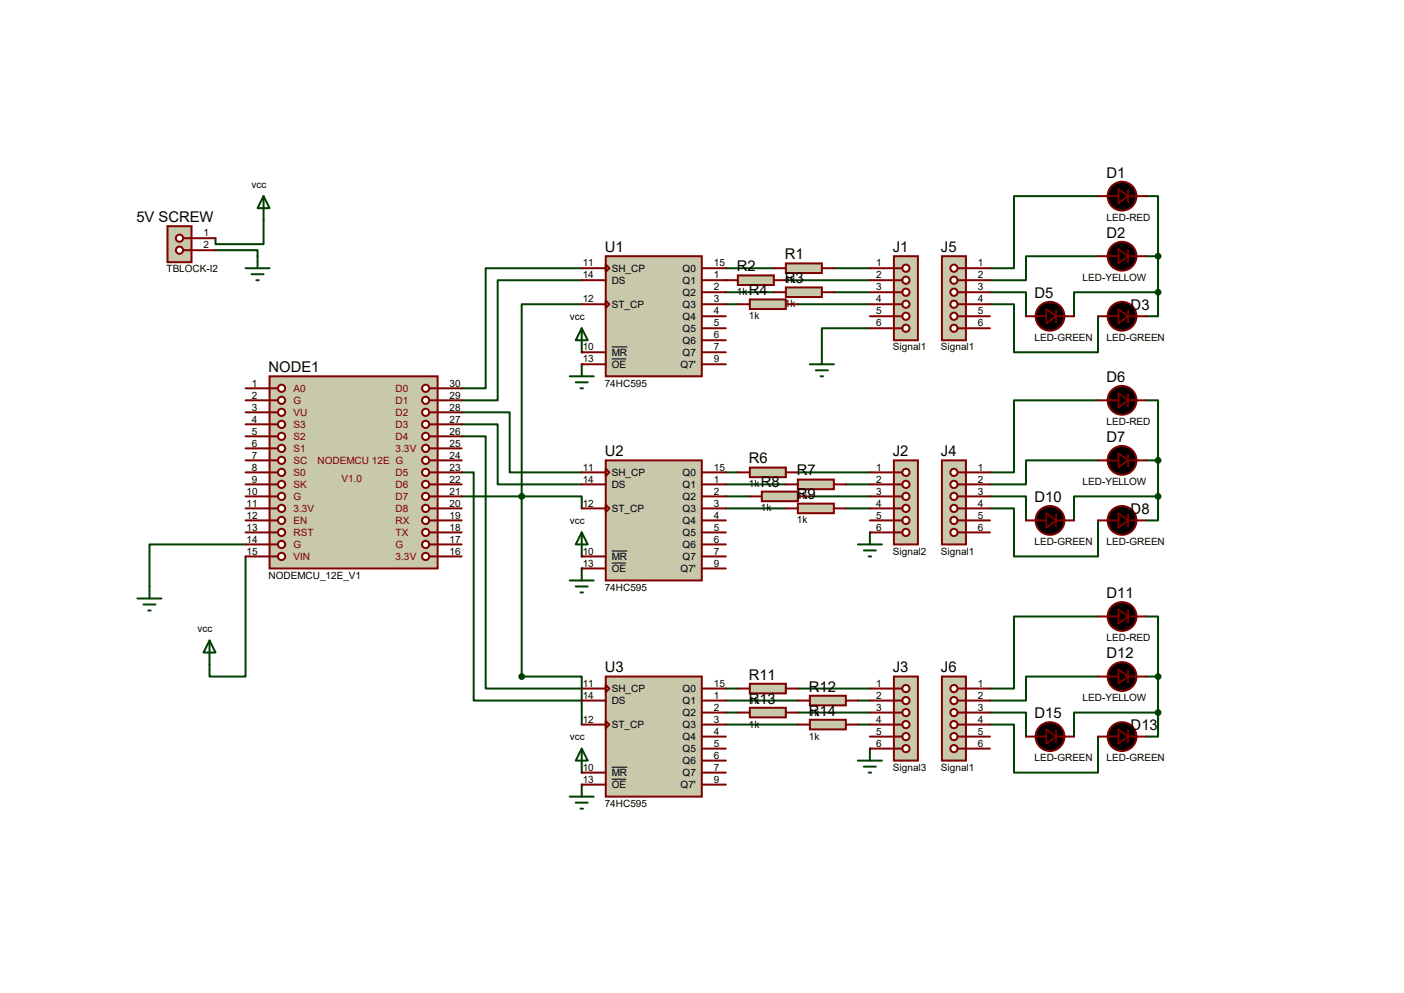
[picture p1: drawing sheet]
<svg xmlns="http://www.w3.org/2000/svg" width="297mm" height="210mm" viewBox="0 0 297 210" stroke-linecap="round" stroke-linejoin="round" font-family="sans-serif">
<path d="M55.8 46.6v5h-10.2v-1.2M123.1 56.7h-20.4v25.4h-5M123.1 59.3h-17.8v25.4h-7.6M51.9 115.1h-20.3v8.9M51.9 117.7v25.4h-7.6v-2.6" fill="none" stroke="#004000" stroke-width=".42"/>
<g fill="#004000">
<circle cx="123.1" cy="74.5" r=".21"/>
<circle cx="123.1" cy="77" r=".21"/>
</g>
<path d="M97.7 87.2h10.1v12.7h15.3M97.7 89.7h7.6v12.7h17.8" fill="none" stroke="#004000" stroke-width=".42"/>
<g fill="#004000">
<circle cx="123.1" cy="117.7" r=".21"/>
<circle cx="123.1" cy="120.2" r=".21"/>
</g>
<path d="M97.7 92.3h5v53.3h20.4M97.7 99.9h2.5v48.3h22.9" fill="none" stroke="#004000" stroke-width=".42"/>
<g fill="#004000">
<circle cx="123.1" cy="163.4" r=".21"/>
<circle cx="123.1" cy="165.9" r=".21"/>
<circle cx="184" cy="158.3" r=".21"/>
<circle cx="184" cy="112.6" r=".21"/>
</g>
<path d="M153.5 56.7h10.2M176.4 56.7h7.6M184 69.4h-10.1v5.1" fill="none" stroke="#004000" stroke-width=".42"/>
<circle cx="153.5" cy="59.3" r=".21" fill="#004000"/>
<g fill="none" stroke="#004000" stroke-width=".42">
<path d="M45.6 52.9h8.9v1.3M55.8 41.5l1.2 2.5h-2.5zM55.8 41.5v5.1M166.2 59.3h17.8M232.3 41.5h-17.8v15.2h-5.1M232.3 54.2h-15.3v5.1h-7.6M242.4 41.5h2.6v12.7M242.4 54.2h2.6M245 54.2v7.6M123.1 64.3h-12.7v40.7M153.5 61.8h10.2M153.5 64.3h2.6"/>
<path d="M168.8 64.3h15.2M176.4 61.8h7.6M209.4 64.3h5.1v10.2h17.8v-7.6M209.4 61.8h7.6v5.1M245 61.8h-17.8v5.1M245 61.8v5.1h-2.6M153.5 99.9h2.6M168.8 99.9h15.2M232.3 84.7h-17.8v15.2h-5.1M232.3 97.4h-15.3v5h-7.6M242.4 84.7h2.6v12.7M242.4 97.4h2.6"/>
<path d="M245 97.4v7.6M97.7 105h12.7M110.4 105h12.7v2.5M110.4 105v38.1h12.7v10.1M153.5 102.4h12.7M153.5 105h5.1M153.5 107.5h12.7M171.3 105h12.7M178.9 102.4h5.1M178.9 107.5h5.1M209.4 107.5h5.1v10.2h17.8v-7.6M209.4 105h7.6v5.1"/>
<path d="M245 105h-17.8v5.1M245 105v5.1h-2.6M232.3 130.4h-17.8v15.2h-5.1M242.4 130.4h2.6v12.7M153.5 145.6h2.6M153.5 148.2h15.3M153.5 150.7h2.6M153.5 153.2h15.3M168.8 145.6h15.2M168.8 150.7h15.2M181.5 148.2h2.5M181.5 153.2h2.5"/>
<path d="M209.4 153.2h5.1v10.2h17.8v-7.6M209.4 150.7h7.6v5.1M232.3 143.1h-15.3v5.1h-7.6M242.4 143.1h2.6M245 150.7h-17.8v5.1M245 150.7v5.1h-2.6M245 143.1v7.6"/>
</g>
<path d="M35.4 47.8h5.1v7.7h-5.1z" fill="#c8c8aa" stroke="#800000" stroke-width=".42"/>
<path d="M38.7 50.4h1.8" fill="none" stroke="#800000" stroke-width=".42"/>
<circle cx="38" cy="50.4" r=".76" fill="#fff" stroke="#800000" stroke-width=".42"/>
<path d="M38.7 52.9h1.8" fill="none" stroke="#800000" stroke-width=".42"/>
<circle cx="38" cy="52.9" r=".76" fill="#fff" stroke="#800000" stroke-width=".42"/>
<path d="M40.5 50.4h5.1M40.5 52.9h5.1" fill="none" stroke="#800000" stroke-width=".42"/>
<path d="M29.1 126.6h5.1M30.4 127.8h2.5M31.4 129.1h.5M31.6 124v2.6" fill="none" stroke="#004000" stroke-width=".42"/>
<path d="M57 79.6h35.6v40.6h-35.6z" fill="#c8c8aa" stroke="#800000" stroke-width=".42"/>
<path d="M57 82.1h1.8" fill="none" stroke="#800000" stroke-width=".42"/>
<circle cx="59.6" cy="84.7" r=".76" fill="#fff" stroke="#800000" stroke-width=".42"/>
<path d="M57 84.7h1.8" fill="none" stroke="#800000" stroke-width=".42"/>
<circle cx="59.6" cy="87.2" r=".76" fill="#fff" stroke="#800000" stroke-width=".42"/>
<path d="M57 87.2h1.8" fill="none" stroke="#800000" stroke-width=".42"/>
<circle cx="59.6" cy="89.7" r=".76" fill="#fff" stroke="#800000" stroke-width=".42"/>
<path d="M57 89.7h1.8" fill="none" stroke="#800000" stroke-width=".42"/>
<circle cx="59.6" cy="92.3" r=".76" fill="#fff" stroke="#800000" stroke-width=".42"/>
<path d="M57 92.3h1.8" fill="none" stroke="#800000" stroke-width=".42"/>
<circle cx="59.6" cy="94.8" r=".76" fill="#fff" stroke="#800000" stroke-width=".42"/>
<path d="M57 94.8h1.8" fill="none" stroke="#800000" stroke-width=".42"/>
<circle cx="59.6" cy="97.4" r=".76" fill="#fff" stroke="#800000" stroke-width=".42"/>
<path d="M57 97.4h1.8" fill="none" stroke="#800000" stroke-width=".42"/>
<circle cx="59.6" cy="99.9" r=".76" fill="#fff" stroke="#800000" stroke-width=".42"/>
<path d="M57 99.9h1.8" fill="none" stroke="#800000" stroke-width=".42"/>
<circle cx="59.6" cy="102.4" r=".76" fill="#fff" stroke="#800000" stroke-width=".42"/>
<path d="M57 102.4h1.8" fill="none" stroke="#800000" stroke-width=".42"/>
<circle cx="59.6" cy="105" r=".76" fill="#fff" stroke="#800000" stroke-width=".42"/>
<path d="M57 105h1.8" fill="none" stroke="#800000" stroke-width=".42"/>
<circle cx="59.6" cy="107.5" r=".76" fill="#fff" stroke="#800000" stroke-width=".42"/>
<path d="M57 107.5h1.8" fill="none" stroke="#800000" stroke-width=".42"/>
<circle cx="59.6" cy="110.1" r=".76" fill="#fff" stroke="#800000" stroke-width=".42"/>
<path d="M57 110.1h1.8" fill="none" stroke="#800000" stroke-width=".42"/>
<circle cx="59.6" cy="112.6" r=".76" fill="#fff" stroke="#800000" stroke-width=".42"/>
<path d="M57 112.6h1.8" fill="none" stroke="#800000" stroke-width=".42"/>
<circle cx="59.6" cy="115.1" r=".76" fill="#fff" stroke="#800000" stroke-width=".42"/>
<path d="M57 115.1h1.8" fill="none" stroke="#800000" stroke-width=".42"/>
<circle cx="59.6" cy="117.7" r=".76" fill="#fff" stroke="#800000" stroke-width=".42"/>
<path d="M57 117.7h1.8" fill="none" stroke="#800000" stroke-width=".42"/>
<circle cx="59.6" cy="82.1" r=".76" fill="#fff" stroke="#800000" stroke-width=".42"/>
<path d="M90.8 82.1h1.8" fill="none" stroke="#800000" stroke-width=".42"/>
<circle cx="90" cy="84.7" r=".76" fill="#fff" stroke="#800000" stroke-width=".42"/>
<path d="M90.8 84.7h1.8" fill="none" stroke="#800000" stroke-width=".42"/>
<circle cx="90" cy="87.2" r=".76" fill="#fff" stroke="#800000" stroke-width=".42"/>
<path d="M90.8 87.2h1.8" fill="none" stroke="#800000" stroke-width=".42"/>
<circle cx="90" cy="89.7" r=".76" fill="#fff" stroke="#800000" stroke-width=".42"/>
<path d="M90.8 89.7h1.8" fill="none" stroke="#800000" stroke-width=".42"/>
<circle cx="90" cy="92.3" r=".76" fill="#fff" stroke="#800000" stroke-width=".42"/>
<path d="M90.8 92.3h1.8" fill="none" stroke="#800000" stroke-width=".42"/>
<circle cx="90" cy="94.8" r=".76" fill="#fff" stroke="#800000" stroke-width=".42"/>
<path d="M90.8 94.8h1.8" fill="none" stroke="#800000" stroke-width=".42"/>
<circle cx="90" cy="97.4" r=".76" fill="#fff" stroke="#800000" stroke-width=".42"/>
<path d="M90.8 97.4h1.8" fill="none" stroke="#800000" stroke-width=".42"/>
<circle cx="90" cy="99.9" r=".76" fill="#fff" stroke="#800000" stroke-width=".42"/>
<path d="M90.8 99.9h1.8" fill="none" stroke="#800000" stroke-width=".42"/>
<circle cx="90" cy="102.4" r=".76" fill="#fff" stroke="#800000" stroke-width=".42"/>
<path d="M90.8 102.4h1.8" fill="none" stroke="#800000" stroke-width=".42"/>
<circle cx="90" cy="105" r=".76" fill="#fff" stroke="#800000" stroke-width=".42"/>
<path d="M90.8 105h1.8" fill="none" stroke="#800000" stroke-width=".42"/>
<circle cx="90" cy="107.5" r=".76" fill="#fff" stroke="#800000" stroke-width=".42"/>
<path d="M90.8 107.5h1.8" fill="none" stroke="#800000" stroke-width=".42"/>
<circle cx="90" cy="110.1" r=".76" fill="#fff" stroke="#800000" stroke-width=".42"/>
<path d="M90.8 110.1h1.8" fill="none" stroke="#800000" stroke-width=".42"/>
<circle cx="90" cy="112.6" r=".76" fill="#fff" stroke="#800000" stroke-width=".42"/>
<path d="M90.8 112.6h1.8" fill="none" stroke="#800000" stroke-width=".42"/>
<circle cx="90" cy="115.1" r=".76" fill="#fff" stroke="#800000" stroke-width=".42"/>
<path d="M90.8 115.1h1.8" fill="none" stroke="#800000" stroke-width=".42"/>
<circle cx="90" cy="117.7" r=".76" fill="#fff" stroke="#800000" stroke-width=".42"/>
<path d="M90.8 117.7h1.8" fill="none" stroke="#800000" stroke-width=".42"/>
<circle cx="90" cy="82.1" r=".76" fill="#fff" stroke="#800000" stroke-width=".42"/>
<g fill="none" stroke="#800000" stroke-width=".42">
<path d="M51.9 82.1h5.1M51.9 84.7h5.1M51.9 87.2h5.1M51.9 89.7h5.1M51.9 92.3h5.1M51.9 94.8h5.1M51.9 97.4h5.1M51.9 99.9h5.1M92.6 82.1h5.1M92.6 84.7h5.1M92.6 87.2h5.1M92.6 89.7h5.1"/>
<path d="M92.6 92.3h5.1M92.6 94.8h5.1M92.6 97.4h5.1M92.6 99.9h5.1M51.9 102.4h5.1M51.9 105h5.1M51.9 107.5h5.1M51.9 110.1h5.1M51.9 112.6h5.1M51.9 115.1h5.1M51.9 117.7h5.1M92.6 102.4h5.1"/>
<path d="M92.6 105h5.1M92.6 107.5h5.1M92.6 110.1h5.1M92.6 112.6h5.1M92.6 115.1h5.1M92.6 117.7h5.1"/>
</g>
<path d="M120.5 79.6h5.1M123.1 69.4l1.2 2.6h-2.5zM123.1 69.4v5.1M123.1 77v2.6M121.8 80.9h2.5M122.8 82.1h.5M123.1 112.6l1.2 2.5h-2.5zM123.1 112.6v5.1M44.3 135.5l1.3 2.5h-2.5zM44.3 135.5v5M123.1 158.3l1.2 2.6h-2.5zM123.1 158.3v5.1" fill="none" stroke="#004000" stroke-width=".42"/>
<path d="M128.1 54.2h20.4v25.4h-20.4z" fill="#c8c8aa" stroke="#800000" stroke-width=".42"/>
<g fill="none" stroke="#800000" stroke-width=".42">
<path d="M123.1 56.7h5M123.1 59.3h5M128.1 56l.8 .7-.8 .8zM148.5 56.7h5M148.5 59.3h5M123.1 64.3h5M123.1 74.5h5M123.1 77h5M128.1 63.6l.8 .7-.8 .8zM148.5 61.8h5M148.5 64.3h5M148.5 66.9h5"/>
<path d="M148.5 69.4h5M148.5 72h5M148.5 74.5h5M148.5 77h5"/>
</g>
<path d="M129.4 73.4h3.3M129.4 75.9h3.1" fill="none" stroke="#000" stroke-width=".21"/>
<path d="M120.5 122.8h5.1M121.8 124h2.5M122.8 125.3h.5M123.1 120.2v2.6" fill="none" stroke="#004000" stroke-width=".42"/>
<path d="M128.1 97.4h20.4v25.4h-20.4z" fill="#c8c8aa" stroke="#800000" stroke-width=".42"/>
<g fill="none" stroke="#800000" stroke-width=".42">
<path d="M123.1 99.9h5M128.1 99.1l.8 .8-.8 .8zM148.5 99.9h5M123.1 102.4h5M123.1 107.5h5M123.1 117.7h5M128.1 106.8l.8 .7-.8 .8zM148.5 102.4h5M148.5 105h5M148.5 107.5h5M148.5 110.1h5M148.5 112.6h5"/>
<path d="M148.5 115.1h5M148.5 117.7h5M123.1 120.2h5M148.5 120.2h5"/>
</g>
<path d="M129.4 116.5h3.3M129.4 119.1h3.1" fill="none" stroke="#000" stroke-width=".21"/>
<path d="M120.5 168.5h5.1M121.8 169.8h2.5M122.8 171h.5M123.1 165.9v2.6" fill="none" stroke="#004000" stroke-width=".42"/>
<path d="M128.1 143.1h20.4v25.4h-20.4z" fill="#c8c8aa" stroke="#800000" stroke-width=".42"/>
<g fill="none" stroke="#800000" stroke-width=".42">
<path d="M123.1 145.6h5M123.1 148.2h5M123.1 153.2h5M128.1 144.9l.8 .7-.8 .8zM128.1 152.5l.8 .7-.8 .8zM148.5 145.6h5M148.5 148.2h5M148.5 150.7h5M148.5 153.2h5M148.5 155.8h5M148.5 158.3h5M123.1 163.4h5"/>
<path d="M123.1 165.9h5M148.5 160.9h5M148.5 163.4h5M148.5 165.9h5"/>
</g>
<path d="M129.4 162.3h3.3M129.4 164.8h3.1" fill="none" stroke="#000" stroke-width=".21"/>
<path d="M184 158.3v2.6M181.5 160.9h5.1M182.8 162.1h2.5M183.8 163.4h.5" fill="none" stroke="#004000" stroke-width=".42"/>
<path d="M189.1 143.1h5.1v17.8h-5.1z" fill="#c8c8aa" stroke="#800000" stroke-width=".42"/>
<path d="M189.1 145.6h1.8" fill="none" stroke="#800000" stroke-width=".42"/>
<circle cx="191.6" cy="148.2" r=".76" fill="#fff" stroke="#800000" stroke-width=".42"/>
<path d="M189.1 148.2h1.8" fill="none" stroke="#800000" stroke-width=".42"/>
<circle cx="191.6" cy="150.7" r=".76" fill="#fff" stroke="#800000" stroke-width=".42"/>
<path d="M189.1 150.7h1.8" fill="none" stroke="#800000" stroke-width=".42"/>
<circle cx="191.6" cy="153.2" r=".76" fill="#fff" stroke="#800000" stroke-width=".42"/>
<path d="M189.1 153.2h1.8" fill="none" stroke="#800000" stroke-width=".42"/>
<circle cx="191.6" cy="155.8" r=".76" fill="#fff" stroke="#800000" stroke-width=".42"/>
<path d="M189.1 155.8h1.8" fill="none" stroke="#800000" stroke-width=".42"/>
<circle cx="191.6" cy="158.3" r=".76" fill="#fff" stroke="#800000" stroke-width=".42"/>
<path d="M189.1 158.3h1.8" fill="none" stroke="#800000" stroke-width=".42"/>
<circle cx="191.6" cy="145.6" r=".76" fill="#fff" stroke="#800000" stroke-width=".42"/>
<path d="M184 145.6h5.1M184 148.2h5.1M184 150.7h5.1M184 153.2h5.1M184 155.8h5.1M184 158.3h5.1" fill="none" stroke="#800000" stroke-width=".42"/>
<path d="M181.5 115.1h5.1M182.8 116.4h2.5M183.8 117.7h.5M184 112.6v2.5" fill="none" stroke="#004000" stroke-width=".42"/>
<path d="M189.1 97.4h5.1v17.7h-5.1z" fill="#c8c8aa" stroke="#800000" stroke-width=".42"/>
<path d="M189.1 99.9h1.8" fill="none" stroke="#800000" stroke-width=".42"/>
<circle cx="191.6" cy="102.4" r=".76" fill="#fff" stroke="#800000" stroke-width=".42"/>
<path d="M189.1 102.4h1.8" fill="none" stroke="#800000" stroke-width=".42"/>
<circle cx="191.6" cy="105" r=".76" fill="#fff" stroke="#800000" stroke-width=".42"/>
<path d="M189.1 105h1.8" fill="none" stroke="#800000" stroke-width=".42"/>
<circle cx="191.6" cy="107.5" r=".76" fill="#fff" stroke="#800000" stroke-width=".42"/>
<path d="M189.1 107.5h1.8" fill="none" stroke="#800000" stroke-width=".42"/>
<circle cx="191.6" cy="110.1" r=".76" fill="#fff" stroke="#800000" stroke-width=".42"/>
<path d="M189.1 110.1h1.8" fill="none" stroke="#800000" stroke-width=".42"/>
<circle cx="191.6" cy="112.6" r=".76" fill="#fff" stroke="#800000" stroke-width=".42"/>
<path d="M189.1 112.6h1.8" fill="none" stroke="#800000" stroke-width=".42"/>
<circle cx="191.6" cy="99.9" r=".76" fill="#fff" stroke="#800000" stroke-width=".42"/>
<path d="M184 99.9h5.1M184 102.4h5.1M184 105h5.1M184 107.5h5.1M184 110.1h5.1M184 112.6h5.1" fill="none" stroke="#800000" stroke-width=".42"/>
<path d="M171.3 77h5.1M172.6 78.3h2.5M173.6 79.6h.5M173.9 74.5v2.5" fill="none" stroke="#004000" stroke-width=".42"/>
<path d="M189.1 54.2h5.1v17.8h-5.1z" fill="#c8c8aa" stroke="#800000" stroke-width=".42"/>
<path d="M189.1 56.7h1.8" fill="none" stroke="#800000" stroke-width=".42"/>
<circle cx="191.6" cy="59.3" r=".76" fill="#fff" stroke="#800000" stroke-width=".42"/>
<path d="M189.1 59.3h1.8" fill="none" stroke="#800000" stroke-width=".42"/>
<circle cx="191.6" cy="61.8" r=".76" fill="#fff" stroke="#800000" stroke-width=".42"/>
<path d="M189.1 61.8h1.8" fill="none" stroke="#800000" stroke-width=".42"/>
<circle cx="191.6" cy="64.3" r=".76" fill="#fff" stroke="#800000" stroke-width=".42"/>
<path d="M189.1 64.3h1.8" fill="none" stroke="#800000" stroke-width=".42"/>
<circle cx="191.6" cy="66.9" r=".76" fill="#fff" stroke="#800000" stroke-width=".42"/>
<path d="M189.1 66.9h1.8" fill="none" stroke="#800000" stroke-width=".42"/>
<circle cx="191.6" cy="69.4" r=".76" fill="#fff" stroke="#800000" stroke-width=".42"/>
<path d="M189.1 69.4h1.8" fill="none" stroke="#800000" stroke-width=".42"/>
<circle cx="191.6" cy="56.7" r=".76" fill="#fff" stroke="#800000" stroke-width=".42"/>
<path d="M184 56.7h5.1M184 59.3h5.1M184 61.8h5.1M184 64.3h5.1M184 66.9h5.1M184 69.4h5.1" fill="none" stroke="#800000" stroke-width=".42"/>
<path d="M166.2 55.7h7.7v2h-7.7z" fill="#c8c8aa" stroke="#800000" stroke-width=".42"/>
<path d="M163.7 56.7h2.5M173.9 56.7h2.5" fill="none" stroke="#800000" stroke-width=".42"/>
<path d="M156.1 58.3h7.6v2h-7.6z" fill="#c8c8aa" stroke="#800000" stroke-width=".42"/>
<path d="M153.5 59.3h2.6M163.7 59.3h2.5" fill="none" stroke="#800000" stroke-width=".42"/>
<path d="M166.2 60.8h7.7v2h-7.7z" fill="#c8c8aa" stroke="#800000" stroke-width=".42"/>
<path d="M163.7 61.8h2.5M173.9 61.8h2.5" fill="none" stroke="#800000" stroke-width=".42"/>
<path d="M158.6 63.3h7.6v2.1h-7.6z" fill="#c8c8aa" stroke="#800000" stroke-width=".42"/>
<path d="M156.1 64.3h2.5M166.2 64.3h2.6" fill="none" stroke="#800000" stroke-width=".42"/>
<path d="M158.6 98.9h7.6v2h-7.6z" fill="#c8c8aa" stroke="#800000" stroke-width=".42"/>
<path d="M156.1 99.9h2.5M166.2 99.9h2.6" fill="none" stroke="#800000" stroke-width=".42"/>
<path d="M168.8 101.4h7.6v2.1h-7.6z" fill="#c8c8aa" stroke="#800000" stroke-width=".42"/>
<path d="M166.2 102.4h2.6M176.4 102.4h2.5" fill="none" stroke="#800000" stroke-width=".42"/>
<path d="M161.2 104h7.6v2h-7.6z" fill="#c8c8aa" stroke="#800000" stroke-width=".42"/>
<path d="M158.6 105h2.6M168.8 105h2.5" fill="none" stroke="#800000" stroke-width=".42"/>
<path d="M168.8 106.5h7.6v2h-7.6z" fill="#c8c8aa" stroke="#800000" stroke-width=".42"/>
<path d="M166.2 107.5h2.6M176.4 107.5h2.5" fill="none" stroke="#800000" stroke-width=".42"/>
<path d="M158.6 144.6h7.6v2h-7.6z" fill="#c8c8aa" stroke="#800000" stroke-width=".42"/>
<path d="M156.1 145.6h2.5M166.2 145.6h2.6" fill="none" stroke="#800000" stroke-width=".42"/>
<path d="M171.3 147.2h7.6v2h-7.6z" fill="#c8c8aa" stroke="#800000" stroke-width=".42"/>
<path d="M168.8 148.2h2.5M178.9 148.2h2.6" fill="none" stroke="#800000" stroke-width=".42"/>
<path d="M158.6 149.7h7.6v2h-7.6z" fill="#c8c8aa" stroke="#800000" stroke-width=".42"/>
<path d="M156.1 150.7h2.5M166.2 150.7h2.6" fill="none" stroke="#800000" stroke-width=".42"/>
<path d="M171.3 152.2h7.6v2.1h-7.6z" fill="#c8c8aa" stroke="#800000" stroke-width=".42"/>
<path d="M168.8 153.2h2.5M178.9 153.2h2.6" fill="none" stroke="#800000" stroke-width=".42"/>
<path d="M51.9 56.7h5.1M53.2 58h2.6M54.2 59.3h.5M54.5 54.2v2.5" fill="none" stroke="#004000" stroke-width=".42"/>
<g fill="#004000" stroke="#004000" stroke-width=".42">
<circle cx="110.4" cy="105" r=".51"/>
<circle cx="110.4" cy="143.1" r=".51"/>
</g>
<path d="M199.3 54.2h5v17.8h-5z" fill="#c8c8aa" stroke="#800000" stroke-width=".42"/>
<path d="M202.6 56.7h1.7" fill="none" stroke="#800000" stroke-width=".42"/>
<circle cx="201.8" cy="59.3" r=".76" fill="#fff" stroke="#800000" stroke-width=".42"/>
<path d="M202.6 59.3h1.7" fill="none" stroke="#800000" stroke-width=".42"/>
<circle cx="201.8" cy="61.8" r=".76" fill="#fff" stroke="#800000" stroke-width=".42"/>
<path d="M202.6 61.8h1.7" fill="none" stroke="#800000" stroke-width=".42"/>
<circle cx="201.8" cy="64.3" r=".76" fill="#fff" stroke="#800000" stroke-width=".42"/>
<path d="M202.6 64.3h1.7" fill="none" stroke="#800000" stroke-width=".42"/>
<circle cx="201.8" cy="66.9" r=".76" fill="#fff" stroke="#800000" stroke-width=".42"/>
<path d="M202.6 66.9h1.7" fill="none" stroke="#800000" stroke-width=".42"/>
<circle cx="201.8" cy="69.4" r=".76" fill="#fff" stroke="#800000" stroke-width=".42"/>
<path d="M202.6 69.4h1.7" fill="none" stroke="#800000" stroke-width=".42"/>
<circle cx="201.8" cy="56.7" r=".76" fill="#fff" stroke="#800000" stroke-width=".42"/>
<g fill="none" stroke="#800000" stroke-width=".42">
<path d="M204.3 56.7h5.1M204.3 59.3h5.1M232.3 41.5h4.3M232.3 54.2h4.3M238.6 41.5h3.8M238.6 54.2h3.8M204.3 61.8h5.1M204.3 64.3h5.1M204.3 66.9h5.1M204.3 69.4h5.1M217 66.9h4.4M223.4 66.9h3.8"/>
<path d="M232.3 66.9h4.3M238.6 66.9h3.8"/>
</g>
<g fill="#000" stroke="#800000" stroke-width=".42">
<circle cx="237.4" cy="41.5" r="3"/>
<circle cx="237.4" cy="54.2" r="3"/>
<circle cx="222.1" cy="66.9" r="3"/>
<circle cx="237.4" cy="66.9" r="3"/>
</g>
<path d="M238.6 40.2v2.6M238.6 52.9v2.6M223.4 65.6v2.6M238.6 65.6v2.6" fill="none" stroke="#800000" stroke-width=".38"/>
<path d="M236.6 40l2 1.5-2 1.5zM236.6 52.7l2 1.5-2 1.5zM221.4 65.4l2 1.5-2 1.5zM236.6 65.4l2 1.5-2 1.5z" fill="#000" stroke="#800000" stroke-width=".38"/>
<circle cx="245" cy="61.8" r=".51" fill="#004000" stroke="#004000" stroke-width=".42"/>
<path d="M199.3 97.4h5v17.7h-5z" fill="#c8c8aa" stroke="#800000" stroke-width=".42"/>
<path d="M202.6 99.9h1.7" fill="none" stroke="#800000" stroke-width=".42"/>
<circle cx="201.8" cy="102.4" r=".76" fill="#fff" stroke="#800000" stroke-width=".42"/>
<path d="M202.6 102.4h1.7" fill="none" stroke="#800000" stroke-width=".42"/>
<circle cx="201.8" cy="105" r=".76" fill="#fff" stroke="#800000" stroke-width=".42"/>
<path d="M202.6 105h1.7" fill="none" stroke="#800000" stroke-width=".42"/>
<circle cx="201.8" cy="107.5" r=".76" fill="#fff" stroke="#800000" stroke-width=".42"/>
<path d="M202.6 107.5h1.7" fill="none" stroke="#800000" stroke-width=".42"/>
<circle cx="201.8" cy="110.1" r=".76" fill="#fff" stroke="#800000" stroke-width=".42"/>
<path d="M202.6 110.1h1.7" fill="none" stroke="#800000" stroke-width=".42"/>
<circle cx="201.8" cy="112.6" r=".76" fill="#fff" stroke="#800000" stroke-width=".42"/>
<path d="M202.6 112.6h1.7" fill="none" stroke="#800000" stroke-width=".42"/>
<circle cx="201.8" cy="99.9" r=".76" fill="#fff" stroke="#800000" stroke-width=".42"/>
<g fill="none" stroke="#800000" stroke-width=".42">
<path d="M204.3 99.9h5.1M232.3 84.7h4.3M232.3 97.4h4.3M238.6 84.7h3.8M238.6 97.4h3.8M204.3 102.4h5.1M204.3 105h5.1M204.3 107.5h5.1M204.3 110.1h5.1M204.3 112.6h5.1M217 110.1h4.4M223.4 110.1h3.8"/>
<path d="M232.3 110.1h4.3M238.6 110.1h3.8"/>
</g>
<g fill="#000" stroke="#800000" stroke-width=".42">
<circle cx="237.4" cy="97.4" r="3"/>
<circle cx="237.4" cy="84.7" r="3"/>
<circle cx="222.1" cy="110.1" r="3"/>
<circle cx="237.4" cy="110.1" r="3"/>
</g>
<path d="M238.6 83.4v2.5M238.6 96.1v2.5M223.4 108.8v2.5M238.6 108.8v2.5" fill="none" stroke="#800000" stroke-width=".38"/>
<path d="M236.6 83.1l2 1.6-2 1.5zM236.6 95.8l2 1.6-2 1.5zM221.4 108.5l2 1.6-2 1.5zM236.6 108.5l2 1.6-2 1.5z" fill="#000" stroke="#800000" stroke-width=".38"/>
<circle cx="245" cy="105" r=".51" fill="#004000" stroke="#004000" stroke-width=".42"/>
<path d="M199.3 143.1h5v17.8h-5z" fill="#c8c8aa" stroke="#800000" stroke-width=".42"/>
<path d="M202.6 145.6h1.7" fill="none" stroke="#800000" stroke-width=".42"/>
<circle cx="201.8" cy="148.2" r=".76" fill="#fff" stroke="#800000" stroke-width=".42"/>
<path d="M202.6 148.2h1.7" fill="none" stroke="#800000" stroke-width=".42"/>
<circle cx="201.8" cy="150.7" r=".76" fill="#fff" stroke="#800000" stroke-width=".42"/>
<path d="M202.6 150.7h1.7" fill="none" stroke="#800000" stroke-width=".42"/>
<circle cx="201.8" cy="153.2" r=".76" fill="#fff" stroke="#800000" stroke-width=".42"/>
<path d="M202.6 153.2h1.7" fill="none" stroke="#800000" stroke-width=".42"/>
<circle cx="201.8" cy="155.8" r=".76" fill="#fff" stroke="#800000" stroke-width=".42"/>
<path d="M202.6 155.8h1.7" fill="none" stroke="#800000" stroke-width=".42"/>
<circle cx="201.8" cy="158.3" r=".76" fill="#fff" stroke="#800000" stroke-width=".42"/>
<path d="M202.6 158.3h1.7" fill="none" stroke="#800000" stroke-width=".42"/>
<circle cx="201.8" cy="145.6" r=".76" fill="#fff" stroke="#800000" stroke-width=".42"/>
<g fill="none" stroke="#800000" stroke-width=".42">
<path d="M232.3 130.4h4.3M238.6 130.4h3.8M204.3 145.6h5.1M204.3 148.2h5.1M204.3 150.7h5.1M204.3 153.2h5.1M204.3 155.8h5.1M204.3 158.3h5.1M217 155.8h4.4M223.4 155.8h3.8M232.3 155.8h4.3M232.3 143.1h4.3"/>
<path d="M238.6 155.8h3.8M238.6 143.1h3.8"/>
</g>
<g fill="#000" stroke="#800000" stroke-width=".42">
<circle cx="237.4" cy="130.4" r="3"/>
<circle cx="222.1" cy="155.8" r="3"/>
<circle cx="237.4" cy="155.8" r="3"/>
<circle cx="237.4" cy="143.1" r="3"/>
</g>
<path d="M238.6 129.1v2.6M223.4 154.5v2.6M238.6 141.8v2.6M238.6 154.5v2.6" fill="none" stroke="#800000" stroke-width=".38"/>
<path d="M236.6 128.9l2 1.5-2 1.5zM221.4 154.3l2 1.5-2 1.5zM236.6 141.6l2 1.5-2 1.5zM236.6 154.3l2 1.5-2 1.5z" fill="#000" stroke="#800000" stroke-width=".38"/>
<g fill="#004000" stroke="#004000" stroke-width=".42">
<circle cx="245" cy="150.7" r=".51"/>
<circle cx="245" cy="143.1" r=".51"/>
<circle cx="245" cy="97.4" r=".51"/>
<circle cx="245" cy="54.2" r=".51"/>
</g>
<g font-size="3.1">
<text x="234.1" y="37.5">D1</text>
<text x="28.9" y="46.9">5V SCREW</text>
<text x="127.9" y="53.3">U1</text>
<text x="188.9" y="53.3">J1</text>
<text x="199.1" y="53.3">J5</text>
<text x="234.1" y="50.2">D2</text>
<text x="155.9" y="57.4">R2</text>
<text x="166" y="54.8">R1</text>
<text x="166" y="59.9">R3</text>
<text x="158.4" y="62.4">R4</text>
<text x="218.9" y="62.9">D5</text>
<text x="239.2" y="65.5">D3</text>
<text x="56.8" y="78.7">NODE1</text>
<text x="234.1" y="80.7">D6</text>
<text x="234.1" y="93.4">D7</text>
<text x="127.9" y="96.5">U2</text>
<text x="158.4" y="98">R6</text>
<text x="168.6" y="100.5">R7</text>
<text x="188.9" y="96.5">J2</text>
<text x="199.1" y="96.5">J4</text>
<text x="161" y="103.1">R8</text>
<text x="168.6" y="105.6">R9</text>
<text x="218.9" y="106.1">D10</text>
<text x="239.2" y="108.7">D8</text>
<text x="234.1" y="126.4">D11</text>
<text x="127.9" y="142.2">U3</text>
<text x="158.4" y="143.7">R11</text>
<text x="188.9" y="142.2">J3</text>
<text x="199.1" y="142.2">J6</text>
<text x="234.1" y="139.1">D12</text>
<text x="158.4" y="148.8">R13</text>
<text x="171.1" y="146.3">R12</text>
<text x="171.1" y="151.3">R14</text>
<text x="218.9" y="151.8">D15</text>
<text x="239.2" y="154.4">D13</text>
</g>
<g font-size="2.1">
<text x="53.2" y="39.7">vcc</text>
<text x="234.1" y="46.7">LED-RED</text>
<text x="43.1" y="50">1</text>
<text x="43.1" y="52.5">2</text>
<text x="35.2" y="57.6">TBLOCK-I2</text>
<text x="123.3" y="56.3">11</text>
<text x="123.3" y="58.9">14</text>
<text x="129.4" y="57.5">SH_CP</text>
<text x="144.4" y="57.5">Q0</text>
<text x="151" y="56.3">15</text>
<text x="151" y="58.9">1</text>
<text x="166" y="59.9">1k</text>
<text x="185.4" y="56.3">1</text>
<text x="185.4" y="58.9">2</text>
<text x="206.9" y="56.3">1</text>
<text x="206.9" y="58.9">2</text>
<text x="229" y="59.4">LED-YELLOW</text>
<text x="123.3" y="64">12</text>
<text x="129.4" y="65.1">ST_CP</text>
<text x="129.4" y="60">DS</text>
<text x="144.4" y="60">Q1</text>
<text x="144.4" y="62.6">Q2</text>
<text x="144.4" y="65.1">Q3</text>
<text x="151" y="61.4">2</text>
<text x="151" y="64">3</text>
<text x="155.9" y="62.4">1k</text>
<text x="166" y="65">1k</text>
<text x="185.4" y="61.4">3</text>
<text x="185.4" y="64">4</text>
<text x="206.9" y="61.4">3</text>
<text x="206.9" y="64">4</text>
<text x="120.5" y="67.6">vcc</text>
<text x="144.4" y="67.6">Q4</text>
<text x="144.4" y="70.2">Q5</text>
<text x="151" y="66.5">4</text>
<text x="151" y="69">5</text>
<text x="151" y="71.6">6</text>
<text x="158.4" y="67.5">1k</text>
<text x="185.4" y="66.5">5</text>
<text x="185.4" y="69">6</text>
<text x="206.9" y="66.5">5</text>
<text x="206.9" y="69">6</text>
<text x="123.3" y="74.1">10</text>
<text x="123.3" y="76.7">13</text>
<text x="129.4" y="75.3">MR</text>
<text x="129.4" y="77.8">OE</text>
<text x="144" y="77.8">Q7'</text>
<text x="144.4" y="72.7">Q6</text>
<text x="144.4" y="75.3">Q7</text>
<text x="151" y="74.1">7</text>
<text x="151" y="76.7">9</text>
<text x="188.9" y="74.1">Signal1</text>
<text x="199.1" y="74.1">Signal1</text>
<text x="218.9" y="72.1">LED-GREEN</text>
<text x="234.1" y="72.1">LED-GREEN</text>
<text x="53.3" y="81.7">1</text>
<text x="95.1" y="81.7">30</text>
<text x="127.9" y="81.7">74HC595</text>
<text x="53.3" y="84.3">2</text>
<text x="53.3" y="86.8">3</text>
<text x="53.3" y="89.4">4</text>
<text x="95.1" y="84.3">29</text>
<text x="95.1" y="86.8">28</text>
<text x="95.1" y="89.4">27</text>
<text x="234.1" y="89.9">LED-RED</text>
<text x="53.3" y="91.9">5</text>
<text x="53.3" y="94.4">6</text>
<text x="95.1" y="91.9">26</text>
<text x="95.1" y="94.4">25</text>
<text x="53.3" y="97">7</text>
<text x="53.3" y="99.5">8</text>
<text x="95.1" y="97">24</text>
<text x="95.1" y="99.5">23</text>
<text x="123.3" y="99.5">11</text>
<text x="129.4" y="100.7">SH_CP</text>
<text x="144.4" y="100.7">Q0</text>
<text x="151" y="99.5">15</text>
<text x="185.4" y="99.5">1</text>
<text x="206.9" y="99.5">1</text>
<text x="52.2" y="104.6">10</text>
<text x="52.2" y="107.1">11</text>
<text x="53.3" y="102.1">9</text>
<text x="95.1" y="102.1">22</text>
<text x="95.1" y="104.6">21</text>
<text x="95.1" y="107.1">20</text>
<text x="123.3" y="107.1">12</text>
<text x="123.3" y="102.1">14</text>
<text x="129.4" y="103.2">DS</text>
<text x="144.4" y="103.2">Q1</text>
<text x="144.4" y="105.7">Q2</text>
<text x="151" y="102.1">1</text>
<text x="151" y="104.6">2</text>
<text x="151" y="107.1">3</text>
<text x="158.4" y="103.1">1k</text>
<text x="168.6" y="105.6">1k</text>
<text x="185.4" y="102.1">2</text>
<text x="185.4" y="104.6">3</text>
<text x="185.4" y="107.1">4</text>
<text x="206.9" y="102.1">2</text>
<text x="206.9" y="104.6">3</text>
<text x="206.9" y="107.1">4</text>
<text x="229" y="102.6">LED-YELLOW</text>
<text x="52.2" y="109.7">12</text>
<text x="52.2" y="112.2">13</text>
<text x="95.1" y="109.7">19</text>
<text x="95.1" y="112.2">18</text>
<text x="120.5" y="110.8">vcc</text>
<text x="129.4" y="108.3">ST_CP</text>
<text x="144.4" y="108.3">Q3</text>
<text x="144.4" y="110.8">Q4</text>
<text x="144.4" y="113.4">Q5</text>
<text x="151" y="109.7">4</text>
<text x="151" y="112.2">5</text>
<text x="161" y="108.2">1k</text>
<text x="168.6" y="110.7">1k</text>
<text x="185.4" y="109.7">5</text>
<text x="185.4" y="112.2">6</text>
<text x="206.9" y="109.7">5</text>
<text x="206.9" y="112.2">6</text>
<text x="52.2" y="114.8">14</text>
<text x="52.2" y="117.3">15</text>
<text x="95.1" y="114.8">17</text>
<text x="95.1" y="117.3">16</text>
<text x="123.3" y="117.3">10</text>
<text x="123.3" y="119.8">13</text>
<text x="129.4" y="118.4">MR</text>
<text x="144.4" y="115.9">Q6</text>
<text x="144.4" y="118.4">Q7</text>
<text x="151" y="114.8">6</text>
<text x="151" y="117.3">7</text>
<text x="151" y="119.8">9</text>
<text x="188.9" y="117.3">Signal2</text>
<text x="199.1" y="117.3">Signal1</text>
<text x="218.9" y="115.3">LED-GREEN</text>
<text x="234.1" y="115.3">LED-GREEN</text>
<text x="56.8" y="122.4">NODEMCU_12E_V1</text>
<text x="127.9" y="124.9">74HC595</text>
<text x="129.4" y="121">OE</text>
<text x="144" y="121">Q7'</text>
<text x="41.8" y="133.7">vcc</text>
<text x="234.1" y="135.6">LED-RED</text>
<text x="123.3" y="145.2">11</text>
<text x="123.3" y="147.8">14</text>
<text x="129.4" y="146.4">SH_CP</text>
<text x="129.4" y="148.9">DS</text>
<text x="144.4" y="146.4">Q0</text>
<text x="144.4" y="148.9">Q1</text>
<text x="151" y="145.2">15</text>
<text x="151" y="147.8">1</text>
<text x="158.4" y="148.8">1k</text>
<text x="185.4" y="145.2">1</text>
<text x="185.4" y="147.8">2</text>
<text x="206.9" y="145.2">1</text>
<text x="206.9" y="147.8">2</text>
<text x="229" y="148.3">LED-YELLOW</text>
<text x="123.3" y="152.9">12</text>
<text x="129.4" y="154">ST_CP</text>
<text x="144.4" y="151.5">Q2</text>
<text x="144.4" y="154">Q3</text>
<text x="151" y="150.3">2</text>
<text x="151" y="152.9">3</text>
<text x="151" y="155.4">4</text>
<text x="158.4" y="153.9">1k</text>
<text x="171.1" y="151.3">1k</text>
<text x="185.4" y="150.3">3</text>
<text x="185.4" y="152.9">4</text>
<text x="185.4" y="155.4">5</text>
<text x="206.9" y="150.3">3</text>
<text x="206.9" y="152.9">4</text>
<text x="206.9" y="155.4">5</text>
<text x="120.5" y="156.5">vcc</text>
<text x="144.4" y="156.5">Q4</text>
<text x="144.4" y="159.1">Q5</text>
<text x="144.4" y="161.6">Q6</text>
<text x="151" y="157.9">5</text>
<text x="151" y="160.5">6</text>
<text x="171.1" y="156.4">1k</text>
<text x="185.4" y="157.9">6</text>
<text x="206.9" y="157.9">6</text>
<text x="218.9" y="161">LED-GREEN</text>
<text x="234.1" y="161">LED-GREEN</text>
<text x="123.3" y="163">10</text>
<text x="123.3" y="165.6">13</text>
<text x="129.4" y="164.2">MR</text>
<text x="129.4" y="166.7">OE</text>
<text x="144" y="166.7">Q7'</text>
<text x="144.4" y="164.2">Q7</text>
<text x="151" y="163">7</text>
<text x="151" y="165.6">9</text>
<text x="188.9" y="163">Signal3</text>
<text x="199.1" y="163">Signal1</text>
<text x="127.9" y="170.6">74HC595</text>
</g>
<g font-size="2.1" fill="#800000">
<text x="62.1" y="82.8">A0</text>
<text x="83.7" y="82.8">D0</text>
<text x="62.1" y="85.3">G</text>
<text x="62.1" y="87.9">VU</text>
<text x="83.7" y="85.3">D1</text>
<text x="83.7" y="87.9">D2</text>
<text x="62.1" y="90.4">S3</text>
<text x="62.1" y="93">S2</text>
<text x="62.1" y="95.5">S1</text>
<text x="83.7" y="90.4">D3</text>
<text x="83.7" y="93">D4</text>
<text x="83.7" y="95.5">3.3V</text>
<text x="62.1" y="98">SC</text>
<text x="62.1" y="100.6">S0</text>
<text x="67.2" y="98">NODEMCU 12E G</text>
<text x="72.3" y="101.9">V1.0</text>
<text x="83.7" y="100.6">D5</text>
<text x="62.1" y="103.1">SK</text>
<text x="62.1" y="105.7">G</text>
<text x="83.7" y="103.1">D6</text>
<text x="83.7" y="105.7">D7</text>
<text x="62.1" y="108.2">3.3V</text>
<text x="62.1" y="110.7">EN</text>
<text x="62.1" y="113.3">RST</text>
<text x="83.7" y="108.2">D8</text>
<text x="83.7" y="110.7">RX</text>
<text x="83.7" y="113.3">TX</text>
<text x="62.1" y="115.8">G</text>
<text x="62.1" y="118.4">VIN</text>
<text x="83.7" y="115.8">G</text>
<text x="83.7" y="118.4">3.3V</text>
</g>
</svg>
